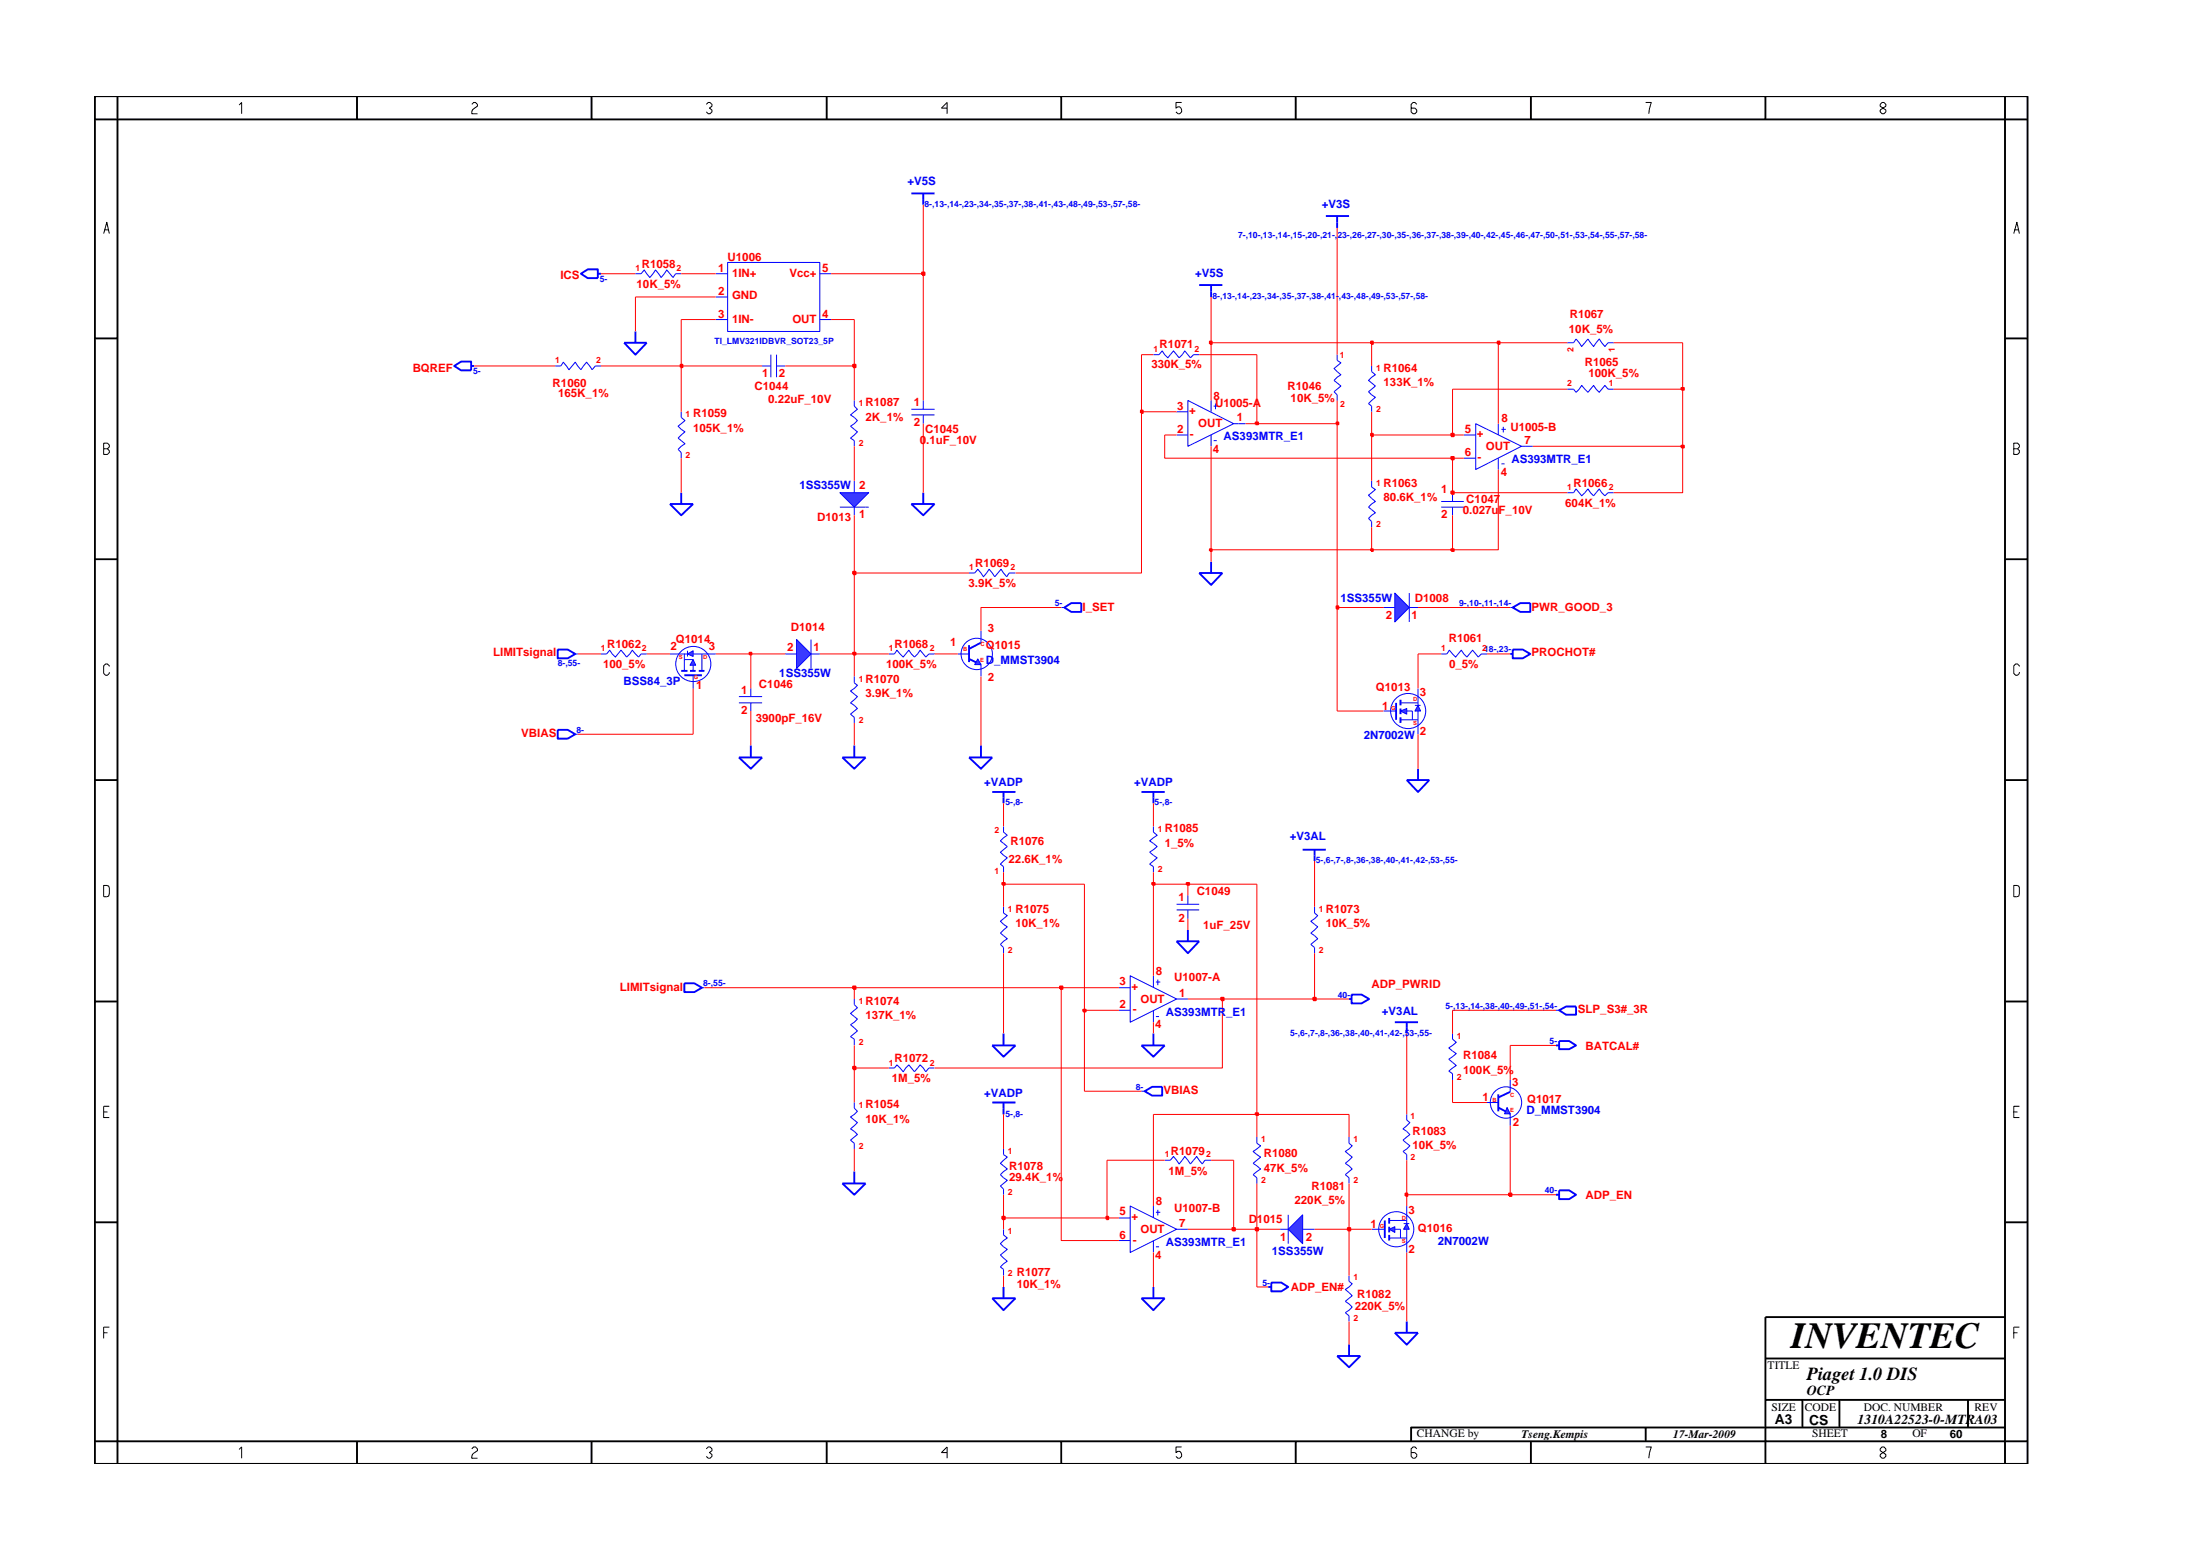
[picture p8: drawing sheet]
<svg xmlns="http://www.w3.org/2000/svg" width="297mm" height="210mm" viewBox="0 0 297 210" stroke-linecap="round" stroke-linejoin="round" font-family="sans-serif">
<g fill="none" stroke="#00f" stroke-width=".14">
<path d="M85.8 36.9h.8l.4-.5 .7 1.1 .8-1.1 .8 1.1 .7-1.1 .9 1.1 .3-.6h.8M180.5 47.9v.7l.5 .4-.9 .7 .9 .9-.9 .7 .9 .8-.9 .8 .4 .4v.7M211.6 66.5h.9l.3-.5 .8 .9 .8-.9 .8 .9 .7-.9 .8 .9 .4-.4h.8M81.1 88.3h.8l.4-.6 .8 1 .7-1 .8 1 .8-1 .8 1 .4-.4h.7M135.5 111.5v.8l.5 .4-.9 .8 .9 .7-.9 .8 .9 .8-.9 .8 .4 .4v.7M155.7 111.5v.8l.5 .4-1 .8 1 .7-1 .8 1 .8-1 .8 .5 .4v.7M151.1 136.3h1.5M151.1 133.3h1.5M152.6 131.7l6.3 3.1-6.3 3.2zM155.7 131.7v1.6M155.7 136.3v1.7M156.1 132.5h.6"/>
<path d="M156.1 137.2h.4M156.3 132.2v.8M158.9 134.8h1.5M120 144.1h.8l.3-.4 .8 .9 .8-.9 .8 .9 .7-.9 .8 .9 .4-.5h.8M154.1 147.3h.4M151.1 167.4h1.5M151.1 164.4h1.5M152.6 162.8l6.3 3.1-6.3 3.1zM155.7 162.8v1.6M155.7 167.4v1.6M156.1 163.6h.6M156.1 168.3h.4"/>
<path d="M156.3 163.3v.7M158.9 165.9h1.5M182.1 172.2v.7l.5 .4-1 .7 1 .9-1 .7 1 .8-1 .8 .5 .4v.7M185.2 165.9h1.8"/>
</g>
<path d="M123 26.1h3.2M124.7 26.1v1.5M161.9 77.3h3.1l-1.5 1.6zM163.5 75.8v1.5M203.9 88.3h.3M204.2 87.7h1.4l1 .6-1 .5h-1.4zM134 106.9h3.1M135.5 106.9v1.5M154.5 147.3l1.1-.6h1.3v1.2h-1.3zM210.1 141.1h.4M210.5 140.5h1.4l.9 .6-.9 .5h-1.4zM187 164.7v2.4" fill="none" stroke="#00f" stroke-width=".25"/>
<path d="M189.9 165.1l.4 .8h-.8z" fill="#3c3cc8"/>
<path d="M189.5 165.1h.8M189.9 165.1l.4 .8h-.8z" fill="none" stroke="#00f" stroke-width=".14"/>
<path d="M187.6 165.9l.7-.3v.7z" fill="#3c3cc8"/>
<g fill="none" stroke="#00f" stroke-width=".14">
<path d="M186.8 82h1.5M190.3 82h1.2M190.3 80v3.9M135.5 122.4v.8l.5 .4-.9 .7 .9 .8-.9 .8 .9 .8-.9 .8 .4 .4v.7M187.6 165.9l.7-.3v.7zM187.6 167.1h2.3M187.6 164.7h2.3M188.3 165.9h.8v1.2M189.9 162.8v2.3M189.9 165.9v3.1"/>
<circle cx="188.5" cy="165.9" r="2.37"/>
</g>
<path d="M113.7 159.7h3.2l-1.6 1.5zM115.3 158.1v1.6M187.6 164.4v.7M187.6 165.6v.7M187.6 166.7v.7" fill="none" stroke="#00f" stroke-width=".25"/>
<path d="M188.3 80l2 2-2 1.9z" fill="#3c3cc8"/>
<path d="M194.6 67.7h3M194.6 68.4h3M196.1 66.5v1.2M196.1 68.4v1.1M186.8 96h1.7M188.3 80l2 2-2 1.9z" fill="none" stroke="#00f" stroke-width=".14"/>
<path d="M188.5 94.9v2.2M130.8 102.2h3.2l-1.6 1.5zM132.4 100.6v1.6" fill="none" stroke="#00f" stroke-width=".25"/>
<path d="M191.5 95.2l.3 .8h-.8z" fill="#3c3cc8"/>
<path d="M191 95.2h.8M191.5 95.2l.3 .8h-.8z" fill="none" stroke="#00f" stroke-width=".14"/>
<path d="M189.1 96l.8-.4v.8z" fill="#3c3cc8"/>
<g fill="none" stroke="#00f" stroke-width=".14">
<path d="M106 88.3h1.6M109.5 88.3h1.2M109.5 86.3v3.9M189.1 96l.8-.4v.8zM189.1 97.1h2.4M189.1 94.9h2.4M189.9 96h.8v1.1M191.5 92.9v2.3M191.5 96v3.1"/>
<circle cx="190.1" cy="96" r="2.37"/>
</g>
<path d="M189.1 94.4v.8M189.1 95.6v.8M189.1 96.8v.8" fill="none" stroke="#00f" stroke-width=".25"/>
<path d="M107.6 86.3l1.9 2-1.9 1.9z" fill="#3c3cc8"/>
<path d="M77.7 99.1h.3M93.6 91.1v1.8M107.6 86.3l1.9 2-1.9 1.9zM210.1 136.3h.4" fill="none" stroke="#00f" stroke-width=".14"/>
<path d="M75.3 98.5h1.4l1 .6-1 .6h-1.4zM92.4 91.1h2.4M210.5 136.3l.9-.5h1.4v1.1h-1.4z" fill="none" stroke="#00f" stroke-width=".25"/>
<path d="M92.8 88.3l.8-.5v.8z" fill="#3c3cc8"/>
<path d="M92.8 88.3l.8-.5v.8zM92.8 87.8v.8" fill="none" stroke="#00f" stroke-width=".14"/>
<path d="M93.6 89l.3 .8h-.7z" fill="#3c3cc8"/>
<g fill="none" stroke="#00f" stroke-width=".14">
<path d="M113.4 68.4h3.9M115.3 64.9v1.6M115.3 68.4v1.1M90.5 88.3h2.3M92.4 89h1.2M92.4 88.3v2.2M93.6 89l.3 .8h-.7zM93.6 88.3h3M93.6 89.8v.7M94.8 88.3v2.2M143.3 82h.4M115.3 148.8v.7l.5 .5-1 .7 1 .8-1 .8 1 .8-1 .8 .5 .4v.8"/>
<path d="M135.5 165.9v.8l.5 .4-.9 .7 .9 .8-.9 .8 .9 .8-.9 .8 .4 .3v.9"/>
<circle cx="93.6" cy="89.6" r="2.37"/>
</g>
<path d="M92 90.5h.8M93.2 90.5h.7M94.3 90.5h.8M143.7 82l.9-.6h1.4v1.2h-1.4zM99.8 102.2h3.1l-1.5 1.5zM101.4 100.6v1.6M154.1 175.2h3.2l-1.6 1.6zM155.7 173.7v1.5" fill="none" stroke="#00f" stroke-width=".25"/>
<path d="M113.4 66.5h3.9l-2 1.9z" fill="#3c3cc8"/>
<g fill="none" stroke="#00f" stroke-width=".14">
<path d="M92 55.6v.7l.5 .5-.9 .7 .9 .8-.9 .8 .9 .8-.9 .7 .4 .5v.7M158.9 55.6h1.5M158.9 58.7h1.5M160.4 54l6.2 3.2-6.2 3zM163.5 54v1.6M163.5 58.7v1.5M163.9 54.8h.6M163.9 59.5h.4M164.1 54.5v.7M166.6 57.2h1.6M211.6 46.3h.9l.3-.6 .8 1.1 .8-1.1 .8 1.1 .7-1.1 .8 1.1 .4-.5h.8M113.4 66.5h3.9l-2 1.9z"/>
<path d="M185.2 64.9v.8l.5 .4-.9 .7 .9 .9-.9 .7 .9 .8-.9 .8 .4 .4v.7M115.3 134.8v.8l.5 .4-1 .8 1 .7-1 .8 1 .8-1 .8 .5 .3v.9M169.7 153.4v.9l.5 .3-1 .8 1 .8-1 .8 1 .8-1 .7 .5 .4v.8M172.8 165.9h1.1M173.9 163.9v3.9M175.9 165.9h1.6"/>
</g>
<g fill="none" stroke="#00f" stroke-width=".25">
<path d="M90.5 68h3.1l-1.6 1.5zM92 66.5v1.5M154.1 106.9h3.2M155.7 106.9v1.5M155.7 139.5v1.6M158.9 127h3l-1.5 1.6zM160.4 125.5v1.5M182.1 134.8h.4M182.5 134.2h1.3l1.1 .6-1.1 .6h-1.3zM134 148.8h3.1M135.5 148.8v1.6M154.1 141.1h3.2l-1.6 1.5z"/>
<path d="M188.3 179.9h3.2l-1.6 1.6zM189.9 178.3v1.6"/>
</g>
<path d="M175.9 163.9v3.9l-2-1.9z" fill="#3c3cc8"/>
<g fill="none" stroke="#00f" stroke-width=".14">
<path d="M96.6 36.9h1.6M98.2 35.4h12.5v9.3h-12.5zM110.7 36.9h1.5M96.6 43.1h1.6M96.6 40.1h1.6M102.9 49.4h1.2M104.1 47.9v3M104.8 49.4h1.2M104.8 47.9v3M110.7 43.1h1.5M115.3 54v.8l.5 .4-1 .8 1 .8-1 .7 1 .8-1 .8 .5 .4v.7M123 56h3.2"/>
<path d="M123 55.2h3.2M124.7 54v1.2M124.7 56v1.2M155.7 47.9h.8l.4-.5 .8 .9 .7-.9 .8 .9 .8-.9 .7 .9 .4-.4h.8M185.2 49.4v.8l.5 .4-.9 .7 .9 .8-.9 .8 .9 .7-.9 .9 .4 .3v.8M197.6 58.7h1.6M199.2 57.2l6.2 3-6.2 3.2zM202.3 57.2v1.5M202.7 57.9h.6M203 57.6v.8M211.6 52.5h.9l.3 .4 .8-.9 .8 .9 .8-.9 .7 .9 .8-.9 .4 .5h.8M130.8 77.3h.8l.4-.5 .8 1 .7-1 .8 1 .9-1 .7 1 .4-.5h.8"/>
<path d="M197.6 61.8h1.6M202.3 61.8v1.6M202.7 62.6h.4M205.4 60.2h1.6M77.7 88.3h.3M99.8 94.9h3.1M99.8 94h3.1M101.4 92.9v1.1M101.4 94.9v1.1M115.3 91.3v.8l.5 .4-1 .7 1 .8-1 .9 1 .7-1 .8 .5 .4v.8M120 88.3h.8l.3-.6 .8 1 .8-1 .8 1 .7-1 .8 1 .4-.4h.8M194.6 88.3h.8l.3-.6 .8 1 .8-1 .8 1 .7-1 .8 1 .4-.4h.8"/>
<path d="M94.8 133.3h.3M158.9 122h3M158.9 122.8h3M160.4 120.8v1.2M160.4 122.8v1.2M177.5 122.4v.8l.4 .4-.9 .7 .9 .8-.9 .8 .9 .8-.9 .8 .5 .4v.7M196.1 139.5v.7l.5 .5-1 .7 1 .8-1 .7 1 .9-1 .8 .5 .3v.8M135.5 155.1v.7l.5 .4-.9 .8 .9 .8-.9 .7 .9 .8-.9 .7 .4 .5v.7M189.9 150.4v.8l.5 .3-1 .8 1 .8-1 .8 1 .7-1 .8 .5 .4v.8M203.9 145.7v1.6M175.9 163.9v3.9l-2-1.9z"/>
<circle cx="203.3" cy="148.8" r="2.12"/>
</g>
<g fill="none" stroke="#00f" stroke-width=".25">
<path d="M78.4 36.9l1-.5h1.3v1.1h-1.3zM80.7 36.9h.4M161.9 38.5h3.1M163.5 38.5v1.6M179 29.2h3.1M180.5 29.2v1.6M61.3 49.4l1-.6h1.3v1.2h-1.3zM63.6 49.4h.4M84.3 46.3h3l-1.5 1.6zM85.8 44.7v1.6M123 68h3.2l-1.5 1.5zM124.7 66.5v1.5"/>
<path d="M75.3 87.7h1.4l1 .6-1 .5h-1.4zM113.7 102.2h3.2l-1.6 1.5zM115.3 100.6v1.6M189.9 105.3h3.1l-1.5 1.6zM191.5 103.7v1.6M92.4 132.7h1.4l1 .6-1 .6h-1.4zM135.5 139.5v1.6M188.3 138h3.2M189.9 138v1.5M134 141.1h3.1l-1.6 1.5zM202.3 147.7v2.3M202.3 149.5l1.6 .8"/>
<path d="M203.9 147.3l-1.6 .8M134 175.2h3.1l-1.6 1.6zM135.5 173.7v1.5M210.1 161.2h.4M210.5 160.6h1.4l.9 .6-.9 .6h-1.4zM180.5 183h3.2l-1.6 1.5zM182.1 181.5v1.5"/>
</g>
<path d="M203.5 149.5l.4 .8h-.8z" fill="#3c3cc8"/>
<g fill="none" stroke="#00f" stroke-width=".14">
<path d="M75 49.4h.7l.4-.5 .7 1 .9-1 .7 1 .8-1 .8 1 .4-.5h.7M132.4 85.1v1.6M200.8 148.8h1.5M203.5 149.5l.4 .8h-.8zM203.9 150.3v1.6"/>
<circle cx="131.9" cy="88.3" r="2.12"/>
</g>
<path d="M130.8 87.1v2.3M130.8 88.9l1.6 .8M132.4 86.7l-1.6 .9" fill="none" stroke="#00f" stroke-width=".25"/>
<path d="M132 88.9l.4 .8h-.8z" fill="#3c3cc8"/>
<path d="M129.3 88.3h1.5M132 88.9l.4 .8h-.8zM132.4 89.7v1.6M203.9 82h.3M157.3 156.6h.7l.4-.5 .8 1 .8-1 .7 1 .9-1 .7 1 .4-.5h.8M182.1 153.4v.9l.5 .3-1 .8 1 .8-1 .8 1 .8-1 .7 .5 .4v.8" fill="none" stroke="#00f" stroke-width=".14"/>
<path d="M204.2 82l1.1-.6h1.3v1.2h-1.3zM175.9 114.7h3.1M177.5 114.7v1.5M171.2 173.7h.4M171.6 173.1h1.4l.9 .6-.9 .6h-1.4z" fill="none" stroke="#00f" stroke-width=".25"/>
<path d="M143.3 133.3v34.1h7.8M135.5 164.4v1.5M135.5 172.2v1.5M155.7 169v4.7M160.4 165.9h6.2M169.7 165.9v7.8h1.5M182.1 165.9v6.3M182.1 178.3v3.2M189.9 169v9.3" fill="none" stroke="#f00" stroke-width=".14"/>
<path d="M166.4 165.7h.3v.4h-.3z" fill="#8e2323"/>
<path d="M166.4 165.7h.3v.4h-.3z" fill="none" stroke="#f00" stroke-width=".25"/>
<path d="M166.6 156.6v9.3h3.1" fill="none" stroke="#f00" stroke-width=".14"/>
<path d="M169.5 165.7h.4v.4h-.4z" fill="#8e2323"/>
<path d="M169.5 165.7h.4v.4h-.4z" fill="none" stroke="#f00" stroke-width=".25"/>
<path d="M169.7 159.7v6.2h3.1M177.5 165.9h4.6" fill="none" stroke="#f00" stroke-width=".14"/>
<path d="M182 165.7h.3v.4h-.3z" fill="#8e2323"/>
<path d="M182 165.7h.3v.4h-.3z" fill="none" stroke="#f00" stroke-width=".25"/>
<path d="M182.1 159.7v6.2h3.1" fill="none" stroke="#f00" stroke-width=".14"/>
<path d="M135.3 164.2h.4v.3h-.4z" fill="#8e2323"/>
<path d="M135.3 164.2h.4v.3h-.4z" fill="none" stroke="#f00" stroke-width=".25"/>
<path d="M135.5 161.2v3.2h14" fill="none" stroke="#f00" stroke-width=".14"/>
<path d="M149.4 164.2h.2v.3h-.2z" fill="#8e2323"/>
<path d="M149.4 164.2h.2v.3h-.2z" fill="none" stroke="#f00" stroke-width=".25"/>
<path d="M149.5 156.6v7.8h1.6M155.7 150.4v12.4M189.9 161.2v1.6" fill="none" stroke="#f00" stroke-width=".14"/>
<path d="M189.8 161.1h.2v.3h-.2z" fill="#8e2323"/>
<path d="M189.8 161.1h.2v.3h-.2z" fill="none" stroke="#f00" stroke-width=".25"/>
<path d="M189.9 156.6v4.6h14" fill="none" stroke="#f00" stroke-width=".14"/>
<path d="M203.7 161.1h.4v.3h-.4z" fill="#8e2323"/>
<path d="M203.7 161.1h.4v.3h-.4z" fill="none" stroke="#f00" stroke-width=".25"/>
<path d="M115.3 155.1v3M135.5 150.4v4.7M149.5 156.6h7.8M155.7 150.4h14v3M163.5 156.6h3.1M182.1 150.4v3M203.9 151.9v9.3h6.2" fill="none" stroke="#f00" stroke-width=".14"/>
<path d="M169.5 150.2h.4v.3h-.4z" fill="#8e2323"/>
<path d="M169.5 150.2h.4v.3h-.4z" fill="none" stroke="#f00" stroke-width=".25"/>
<path d="M169.7 119.3v31.1h12.4M146.4 136.3v11h7.7M189.9 139.5v10.9M115.3 144.1v4.7M196.1 145.7v3.1h4.7M203.9 141.1v4.6" fill="none" stroke="#f00" stroke-width=".14"/>
<path d="M115.2 144h.3v.3h-.3z" fill="#8e2323"/>
<path d="M115.2 144h.3v.3h-.3z" fill="none" stroke="#f00" stroke-width=".25"/>
<path d="M135.5 128.6v10.9M155.7 138v1.5M165 134.8v9.3h-38.8M196.1 136.3v3.2M115.3 141.1v3h4.7M203.9 141.1h6.2" fill="none" stroke="#f00" stroke-width=".14"/>
<path d="M146.2 136.3h.4v.2h-.4z" fill="#8e2323"/>
<path d="M146.2 136.3h.4v.2h-.4z" fill="none" stroke="#f00" stroke-width=".25"/>
<path d="M146.4 119.3v17h4.7M115.3 133.3v1.5M160.4 134.8h4.6M196.1 136.3h14" fill="none" stroke="#f00" stroke-width=".14"/>
<path d="M164.9 134.6h.3v.4h-.3z" fill="#8e2323"/>
<path d="M164.9 134.6h.3v.4h-.3z" fill="none" stroke="#f00" stroke-width=".25"/>
<path d="M165 134.8h12.5" fill="none" stroke="#f00" stroke-width=".14"/>
<path d="M177.3 134.6h.4v.4h-.4z" fill="#8e2323"/>
<path d="M177.3 134.6h.4v.4h-.4z" fill="none" stroke="#f00" stroke-width=".25"/>
<path d="M95.1 133.3h20.2M177.5 128.6v6.2h4.6" fill="none" stroke="#f00" stroke-width=".14"/>
<path d="M115.2 133.1h.3v.4h-.3z" fill="#8e2323"/>
<path d="M115.2 133.1h.3v.4h-.3z" fill="none" stroke="#f00" stroke-width=".25"/>
<path d="M115.3 133.3h28" fill="none" stroke="#f00" stroke-width=".14"/>
<path d="M143.1 133.1h.4v.4h-.4z" fill="#8e2323"/>
<path d="M143.1 133.1h.4v.4h-.4z" fill="none" stroke="#f00" stroke-width=".25"/>
<path d="M135.5 119.3v3.1M155.7 119.3v12.4M160.4 119.3v1.5M177.5 116.2v6.2M143.3 133.3h7.8M160.4 124v1.5" fill="none" stroke="#f00" stroke-width=".14"/>
<path d="M135.3 119.2h.4v.2h-.4z" fill="#8e2323"/>
<path d="M135.3 119.2h.4v.2h-.4z" fill="none" stroke="#f00" stroke-width=".25"/>
<path d="M135.5 117.7v1.6h10.9" fill="none" stroke="#f00" stroke-width=".14"/>
<path d="M155.6 119.2h.3v.2h-.3z" fill="#8e2323"/>
<path d="M155.6 119.2h.3v.2h-.3z" fill="none" stroke="#f00" stroke-width=".25"/>
<path d="M155.7 117.7v1.6h4.7" fill="none" stroke="#f00" stroke-width=".14"/>
<path d="M160.2 119.2h.4v.2h-.4z" fill="#8e2323"/>
<path d="M160.2 119.2h.4v.2h-.4z" fill="none" stroke="#f00" stroke-width=".25"/>
<g fill="none" stroke="#f00" stroke-width=".14">
<path d="M78 88.3h3.1M87.3 88.3h3.2M93.6 92.9v6.2h-15.6M96.6 88.3h4.8v4.6M101.4 96v4.6M115.3 88.3v3M115.3 97.6v3M132.4 91.3v9.3M180.5 82v14h6.3M191.5 88.3v4.6M191.5 99.1v4.6M135.5 108.4v3.1"/>
<path d="M155.7 108.4v3.1M160.4 119.3h9.3"/>
</g>
<path d="M101.2 88.1h.3v.2h-.3z" fill="#8e2323"/>
<path d="M101.2 88.1h.3v.2h-.3z" fill="none" stroke="#f00" stroke-width=".25"/>
<path d="M101.4 88.3h4.6M110.7 88.3h4.6" fill="none" stroke="#f00" stroke-width=".14"/>
<path d="M115.2 88.1h.3v.2h-.3z" fill="#8e2323"/>
<path d="M115.2 88.1h.3v.2h-.3z" fill="none" stroke="#f00" stroke-width=".25"/>
<path d="M115.3 77.3v11h4.7M126.2 88.3h3.1M143.3 82h-10.9v3.1M191.5 88.3h3.1M200.8 88.3h3.1" fill="none" stroke="#f00" stroke-width=".14"/>
<path d="M180.5 81.8h.2v.4h-.2z" fill="#8e2323"/>
<path d="M180.5 81.8h.2v.4h-.2z" fill="none" stroke="#f00" stroke-width=".25"/>
<path d="M180.5 57.2v24.8h6.3M191.5 82h12.4" fill="none" stroke="#f00" stroke-width=".14"/>
<path d="M115.2 77.2h.3v.3h-.3z" fill="#8e2323"/>
<path d="M115.2 77.2h.3v.3h-.3z" fill="none" stroke="#f00" stroke-width=".25"/>
<path d="M154.1 55.6v21.7h-17M115.3 69.5v7.8h15.5M163.5 74.2v1.6" fill="none" stroke="#f00" stroke-width=".14"/>
<path d="M163.4 74.1h.2v.3h-.2z" fill="#8e2323"/>
<path d="M163.4 74.1h.2v.3h-.2z" fill="none" stroke="#f00" stroke-width=".25"/>
<path d="M163.5 60.2v14h21.7" fill="none" stroke="#f00" stroke-width=".14"/>
<path d="M185.1 74.1h.3v.3h-.3z" fill="#8e2323"/>
<path d="M185.1 74.1h.3v.3h-.3z" fill="none" stroke="#f00" stroke-width=".25"/>
<path d="M185.2 71.1v3.1h10.9" fill="none" stroke="#f00" stroke-width=".14"/>
<path d="M195.9 74.1h.4v.3h-.4z" fill="#8e2323"/>
<path d="M195.9 74.1h.4v.3h-.4z" fill="none" stroke="#f00" stroke-width=".25"/>
<path d="M124.7 57.2v9.3M92 61.8v4.7M202.3 63.4v10.8h-6.2v-4.7" fill="none" stroke="#f00" stroke-width=".14"/>
<path d="M195.9 66.3h.4v.4h-.4z" fill="#8e2323"/>
<path d="M195.9 66.3h.4v.4h-.4z" fill="none" stroke="#f00" stroke-width=".25"/>
<path d="M157.3 58.7v3.1h38.8v4.7h15.5M185.2 58.7v6.2M115.3 60.2v4.7M227.2 60.2v6.3h-9.3" fill="none" stroke="#f00" stroke-width=".14"/>
<path d="M195.9 61.7h.4v.3h-.4z" fill="#8e2323"/>
<path d="M195.9 61.7h.4v.3h-.4z" fill="none" stroke="#f00" stroke-width=".25"/>
<path d="M196.1 61.8h1.5M207 60.2h20.2" fill="none" stroke="#f00" stroke-width=".14"/>
<path d="M227 60.1h.4v.3h-.4z" fill="#8e2323"/>
<path d="M227 60.1h.4v.3h-.4z" fill="none" stroke="#f00" stroke-width=".25"/>
<path d="M157.3 58.7h1.6M227.2 52.5v7.7" fill="none" stroke="#f00" stroke-width=".14"/>
<path d="M185.1 58.5h.3v.4h-.3z" fill="#8e2323"/>
<path d="M185.1 58.5h.3v.4h-.3z" fill="none" stroke="#f00" stroke-width=".25"/>
<path d="M185.2 55.6v3.1h10.9" fill="none" stroke="#f00" stroke-width=".14"/>
<path d="M195.9 58.5h.4v.4h-.4z" fill="#8e2323"/>
<path d="M195.9 58.5h.4v.4h-.4z" fill="none" stroke="#f00" stroke-width=".25"/>
<path d="M168.2 57.2h1.5M196.1 52.5v6.2h1.5" fill="none" stroke="#f00" stroke-width=".14"/>
<path d="M169.5 57h.4v.3h-.4z" fill="#8e2323"/>
<path d="M169.5 57h.4v.3h-.4z" fill="none" stroke="#f00" stroke-width=".25"/>
<path d="M169.7 47.9v9.3h10.8" fill="none" stroke="#f00" stroke-width=".14"/>
<path d="M180.5 57h.2v.3h-.2z" fill="#8e2323"/>
<path d="M180.5 57h.2v.3h-.2z" fill="none" stroke="#f00" stroke-width=".25"/>
<path d="M92 49.4v6.2M180.5 54v3.2M202.3 46.3v10.9" fill="none" stroke="#f00" stroke-width=".14"/>
<path d="M154 55.4h.3v.3h-.3z" fill="#8e2323"/>
<path d="M154 55.4h.3v.3h-.3z" fill="none" stroke="#f00" stroke-width=".25"/>
<path d="M124.7 36.9v17.1M115.3 49.4v4.6M154.1 47.9v7.7h4.8M163.5 46.3v7.7M196.1 52.5h15.5M217.9 52.5h9.3" fill="none" stroke="#f00" stroke-width=".14"/>
<path d="M227 52.4h.4v.2h-.4z" fill="#8e2323"/>
<path d="M227 52.4h.4v.2h-.4z" fill="none" stroke="#f00" stroke-width=".25"/>
<path d="M64 49.4h11M81.1 49.4h10.9M227.2 46.3v6.2" fill="none" stroke="#f00" stroke-width=".14"/>
<path d="M91.9 49.2h.2v.4h-.2z" fill="#8e2323"/>
<path d="M91.9 49.2h.2v.4h-.2z" fill="none" stroke="#f00" stroke-width=".25"/>
<path d="M92 43.1v6.3h10.9M106 49.4h9.3" fill="none" stroke="#f00" stroke-width=".14"/>
<path d="M115.2 49.2h.3v.4h-.3z" fill="#8e2323"/>
<path d="M115.2 49.2h.3v.4h-.3z" fill="none" stroke="#f00" stroke-width=".25"/>
<path d="M180.5 30.8v17.1M115.3 43.1v6.3M154.1 47.9h1.6M161.9 47.9h7.8M185.2 46.3v3.1" fill="none" stroke="#f00" stroke-width=".14"/>
<path d="M163.4 46.1h.2v.3h-.2z" fill="#8e2323"/>
<path d="M163.4 46.1h.2v.3h-.2z" fill="none" stroke="#f00" stroke-width=".25"/>
<path d="M163.5 40.1v6.2h21.7" fill="none" stroke="#f00" stroke-width=".14"/>
<path d="M185.1 46.1h.3v.3h-.3z" fill="#8e2323"/>
<path d="M185.1 46.1h.3v.3h-.3z" fill="none" stroke="#f00" stroke-width=".25"/>
<path d="M185.2 46.3h17.1" fill="none" stroke="#f00" stroke-width=".14"/>
<path d="M202.2 46.1h.3v.3h-.3z" fill="#8e2323"/>
<path d="M202.2 46.1h.3v.3h-.3z" fill="none" stroke="#f00" stroke-width=".25"/>
<path d="M81.1 36.9h4.7M92 36.9h4.6M112.2 36.9h12.5M92 43.1h4.6M96.6 40.1h-10.8v4.6M112.2 43.1h3.1M202.3 46.3h9.3M217.9 46.3h9.3" fill="none" stroke="#f00" stroke-width=".14"/>
<path d="M124.5 36.8h.3v.3h-.3z" fill="#8e2323"/>
<path d="M124.5 36.8h.3v.3h-.3z" fill="none" stroke="#f00" stroke-width=".25"/>
<path d="M124.7 27.6v9.3" fill="none" stroke="#f00" stroke-width=".14"/>
<g fill="none" stroke="#000" stroke-width=".25">
<path d="M12.8 13h261v184.6h-261zM15.9 13v184.6M48.2 13v3.1M79.9 13v3.1M111.6 13v3.1M143.3 13v3.1M174.9 13v3.1M206.7 13v3.1M238.4 13v3.1M270.7 13v184.6M273.8 16.1h-261M12.8 45.7h3.1"/>
<path d="M270.7 45.7h3.1M12.8 75.5h3.1M270.7 75.5h3.1M12.8 105.3h3.1M270.7 105.3h3.1M12.8 135.2h3.1M270.7 135.2h3.1M12.8 165h3.1M270.7 177.7h-32.3v19.9M270.7 165h3.1M48.2 194.5v3.1M79.9 194.5v3.1"/>
<path d="M111.6 194.5v3.1M143.3 194.5v3.1M174.9 194.5v3.1M206.7 194.5v3.1M222.2 192.6v1.9M238.4 183.3h32.3M238.4 188.9h32.3M243.4 188.9v3.7M248.4 188.9v3.7M265.7 188.9v3.7M270.7 192.6h-80.2v1.9M273.8 194.5h-261"/>
</g>
<g fill="none" stroke="#000" stroke-width=".14">
<path d="M32.3 14.2l.3-.4v1.6M63.7 14.1l.3-.3h.2l.3 .3v.2l-.5 .4-.3 .4v.3h.8M95.4 14.1l.2-.3h.3l.2 .3v.2l-.3 .3 .3 .2v.3l-.2 .3h-.3l-.2-.3M127.9 14.6h-.8l.8-.8v1.6M159.5 13.8h-.7v.8l.2-.2a.5 .5 0 0 1 .5 .7l-.2 .3h-.3l-.2-.3M191.3 14.1l-.3-.3h-.2l-.3 .3v1l.3 .3h.2l.3-.3v-.3l-.3-.2h-.5M222.2 13.8h.8l-.4 1.6M253.9 14.1l.2-.3h.3l.2 .3v.2l-.7 .5v.3l.2 .3h.3l.2-.3v-.3l-.7-.5zM14 31.5l.4-1.5 .4 1.5M14.1 31h.6M271.9 31.5l.4-1.5 .4 1.5M272 31h.6"/>
<path d="M14 59.8h.5l.3 .3v.2l-.3 .3 .3 .2v.3l-.3 .2h-.5zM271.9 59.8h.5l.3 .3v.2l-.3 .3 .3 .2v.3l-.3 .2h-.5zM14 60.6h.5M271.9 60.6h.5M14.8 89.9l-.3-.3h-.2l-.3 .3v1l.3 .2h.2l.3-.2v-.2M272.7 89.9l-.3-.3h-.3l-.2 .3v1l.2 .2h.3l.3-.2v-.2M14 119.5l.7 .1 .1 .2-.1 1.1-.7 .1zM271.9 119.5l.7 .1 .1 .2-.1 1.1-.7 .1zM14 150.1h.5M14.8 149.3h-.8v1.5h.8M271.9 150.1h.5M272.7 149.3h-.8v1.5h.8"/>
<path d="M14 179.9h.5M14.8 179.1h-.8v1.5M271.9 179.9h.5M272.7 179.1h-.8v1.5M32.3 195.6l.3-.3v1.5M63.7 195.5l.3-.2h.2l.3 .2v.3l-.5 .3-.3 .4v.3h.8M95.4 195.5l.2-.2h.3l.2 .2v.3l-.3 .2 .3 .3v.2l-.2 .3h-.3l-.2-.3M127.9 196h-.8l.8-.7v1.5M159.5 195.3h-.7v.7l.2-.1a.5 .5 0 0 1 .5 .6l-.2 .3h-.3l-.2-.3M191.3 195.5l-.3-.2h-.2l-.3 .2v1l.3 .3h.2l.3-.3v-.2l-.3-.3h-.5M222.2 195.3h.8l-.4 1.5M254.1 195.3l-.2 .2v.3l.7 .5v.2l-.2 .3h-.3l-.2-.3v-.2l.7-.5v-.3l-.2-.2z"/>
</g>
<text font-size="5" x="241.8" y="182">INVENTEC</text>
<text font-size="2.5" x="244" y="186.3">Piaget 1.0 DIS</text>
<g font-size="1.9">
<text x="244" y="188.2">OCP</text>
<text x="239.6" y="192.2">A3</text>
<text x="244.3" y="192.3">CS</text>
<text x="250.8" y="192.2">1310A22523-0-MTRA03</text>
</g>
<g font-size="1.6" fill="#00f">
<text x="122.5" y="24.9">+V5S</text>
<text x="178.5" y="28">+V3S</text>
<text x="161.4" y="37.4">+V5S</text>
<text x="165.2" y="59.4">AS393MTR_E1</text>
<text x="204.1" y="62.5">AS393MTR_E1</text>
<text x="107.9" y="66">1SS355W 2</text>
<text x="181" y="81.2">1SS355W</text>
<text x="133.1" y="89.6">D_MMST3904</text>
<text x="84.2" y="92.5">BSS84_3P</text>
<text x="105.2" y="91.3">1SS355W</text>
<text x="184.1" y="99.8">2N7002W</text>
<text x="132.9" y="106.1">+VADP</text>
<text x="153.1" y="106.1">+VADP</text>
<text x="174.1" y="113.3">+V3AL</text>
<text x="157.4" y="137.1">AS393MTR_E1</text>
<text x="186.6" y="136.9">+V3AL</text>
<text x="132.9" y="148">+VADP</text>
<text x="206.1" y="150.3">D_MMST3904</text>
<text x="157.4" y="168.2">AS393MTR_E1</text>
<text x="171.7" y="169.3">1SS355W</text>
<text x="194.1" y="168">2N7002W</text>
</g>
<g font-size="1.6" fill="#f00">
<text x="98.2" y="35.2">U1006</text>
<text x="75.7" y="37.7">ICS</text>
<text x="85.9" y="38.9">10K_5%</text>
<text x="86.6" y="36.2">R1058</text>
<text x="97" y="36.8">1</text>
<text x="97" y="39.8">2</text>
<text x="98.8" y="37.4">1IN+</text>
<text x="98.8" y="40.4">GND</text>
<text x="106.6" y="37.4">Vcc+</text>
<text x="111" y="36.8">5</text>
<text x="97" y="43">3</text>
<text x="98.8" y="43.5">1IN-</text>
<text x="107" y="43.5">OUT</text>
<text x="111" y="43">4</text>
<text x="156.6" y="47">R1071</text>
<text x="211.8" y="44.9">10K_5%</text>
<text x="211.9" y="42.9">R1067</text>
<text x="55.7" y="50.1">BQREF</text>
<text x="74.6" y="52.2">R1060</text>
<text x="75.4" y="53.6">165K_1%</text>
<text x="101.9" y="52.7">C1044</text>
<text x="102.9" y="50.9">1</text>
<text x="105.2" y="50.9">2</text>
<text x="155.5" y="49.7">330K_5%</text>
<text x="163.9" y="54">8</text>
<text x="173.8" y="52.7">R1046</text>
<text x="186.8" y="50.2">R1064</text>
<text x="186.8" y="52.1">133K_1%</text>
<text x="214" y="49.4">R1065</text>
<text x="214.5" y="50.9">100K_5%</text>
<text x="93.6" y="58.3">105K_1%</text>
<text x="93.6" y="56.3">R1059</text>
<text x="103.7" y="54.4">0.22uF_10V</text>
<text x="116.9" y="54.8">R1087</text>
<text x="116.9" y="56.8">2K_1%</text>
<text x="123.4" y="54.8">1</text>
<text x="123.4" y="57.5">2</text>
<text x="124.2" y="59.9">0.1uF_10V</text>
<text x="124.9" y="58.4">C1045</text>
<text x="158.9" y="55.3">3</text>
<text x="158.9" y="58.4">2</text>
<text x="160.6" y="55.9">+</text>
<text x="160.6" y="59.1">-</text>
<text x="161.8" y="57.6">OUT</text>
<text x="164.1" y="54.9">U1005-A</text>
<text x="167" y="56.8">1</text>
<text x="174.3" y="54.3">10K_5%</text>
<text x="197.8" y="58.4">5</text>
<text x="199.4" y="59">+</text>
<text x="202.7" y="57">8</text>
<text x="203.9" y="58.1">U1005-B</text>
<text x="205.9" y="60">7</text>
<text x="163.8" y="61.2">4</text>
<text x="186.8" y="65.7">R1063</text>
<text x="197.8" y="61.5">6</text>
<text x="199.5" y="62.2">-</text>
<text x="200.6" y="60.7">OUT</text>
<text x="202.6" y="64.2">4</text>
<text x="212.5" y="65.7">R1066</text>
<text x="110.3" y="70.4">D1013</text>
<text x="116" y="69.9">1</text>
<text x="186.8" y="67.7">80.6K_1%</text>
<text x="194.6" y="66.6">1</text>
<text x="194.6" y="69.9">2</text>
<text x="197.5" y="69.4">0.027uF_10V</text>
<text x="198" y="67.9">C1047</text>
<text x="211.3" y="68.4">604K_1%</text>
<text x="131.7" y="76.6">R1069</text>
<text x="130.8" y="79.3">3.9K_5%</text>
<text x="146.2" y="82.4">I_SET</text>
<text x="187.1" y="83.6">2</text>
<text x="190.6" y="83.6">1</text>
<text x="191" y="81.2">D1008</text>
<text x="206.8" y="82.4">PWR_GOOD_3</text>
<text x="66.6" y="88.6">LIMITsignal</text>
<text x="82" y="87.4">R1062</text>
<text x="90.5" y="87.7">2</text>
<text x="91.3" y="86.7">Q1014</text>
<text x="95.7" y="87.7">3</text>
<text x="106.3" y="87.8">2</text>
<text x="106.8" y="85.1">D1014</text>
<text x="109.8" y="87.8">1</text>
<text x="120.8" y="87.4">R1068</text>
<text x="128.3" y="87.2">1</text>
<text x="133.1" y="87.6">Q1015</text>
<text x="133.4" y="85.3">3</text>
<text x="195.6" y="86.6">R1061</text>
<text x="206.8" y="88.6">PROCHOT#</text>
<text x="81.4" y="90.2">100_5%</text>
<text x="94" y="93">1</text>
<text x="100.1" y="93.7">1</text>
<text x="102.5" y="92.9">C1046</text>
<text x="116.9" y="94">3.9K_1%</text>
<text x="116.9" y="92.1">R1070</text>
<text x="119.6" y="90.2">100K_5%</text>
<text x="133.4" y="91.9">2</text>
<text x="185.8" y="93.2">Q1013</text>
<text x="186.6" y="95.8">1</text>
<text x="191.7" y="93.9">3</text>
<text x="195.7" y="90.2">0_5%</text>
<text x="70.4" y="99.5">VBIAS</text>
<text x="100.1" y="96.4">2</text>
<text x="102" y="97.4">3900pF_16V</text>
<text x="191.7" y="99.2">2</text>
<text x="157.3" y="112.3">R1085</text>
<text x="136.2" y="116.4">22.6K_1%</text>
<text x="136.4" y="114.1">R1076</text>
<text x="157.3" y="114.2">1_5%</text>
<text x="137.1" y="123.2">R1075</text>
<text x="137.1" y="125.1">10K_1%</text>
<text x="159.1" y="121.6">1</text>
<text x="159.1" y="124.4">2</text>
<text x="161.6" y="120.8">C1049</text>
<text x="162.4" y="125.3">1uF_25V</text>
<text x="179" y="125.1">10K_5%</text>
<text x="179" y="123.2">R1073</text>
<text x="156.1" y="131.6">8</text>
<text x="83.7" y="133.7">LIMITsignal</text>
<text x="116.9" y="135.6">R1074</text>
<text x="116.9" y="137.5">137K_1%</text>
<text x="151.1" y="133">3</text>
<text x="151.1" y="136.1">2</text>
<text x="152.8" y="133.5">+</text>
<text x="152.9" y="136.8">-</text>
<text x="154" y="135.3">OUT</text>
<text x="158.5" y="132.4">U1007-A</text>
<text x="159.2" y="134.6">1</text>
<text x="185.2" y="133.4">ADP_PWRID</text>
<text x="213" y="136.8">SLP_S3#_3R</text>
<text x="120.8" y="143.4">R1072</text>
<text x="156" y="138.8">4</text>
<text x="197.6" y="142.9">R1084</text>
<text x="214.1" y="141.7">BATCAL#</text>
<text x="116.9" y="149.5">R1054</text>
<text x="120.4" y="146.1">1M_5%</text>
<text x="157.1" y="147.7">VBIAS</text>
<text x="197.6" y="144.9">100K_5%</text>
<text x="200.2" y="148.5">1</text>
<text x="204.2" y="146.6">3</text>
<text x="206.2" y="148.8">Q1017</text>
<text x="116.9" y="151.5">10K_1%</text>
<text x="158.1" y="155.8">R1079</text>
<text x="190.7" y="153.1">R1083</text>
<text x="190.7" y="155.1">10K_5%</text>
<text x="204.2" y="152">2</text>
<text x="136.3" y="159.4">29.4K_1%</text>
<text x="136.3" y="157.8">R1078</text>
<text x="157.8" y="158.5">1M_5%</text>
<text x="170.6" y="158.1">47K_5%</text>
<text x="170.6" y="156.2">R1080</text>
<text x="177.1" y="160.6">R1081</text>
<text x="214.1" y="161.8">ADP_EN</text>
<text x="151.1" y="164">5</text>
<text x="151.1" y="167.2">6</text>
<text x="152.8" y="164.6">+</text>
<text x="152.9" y="167.8">-</text>
<text x="154" y="166.4">OUT</text>
<text x="156.1" y="162.7">8</text>
<text x="158.5" y="163.5">U1007-B</text>
<text x="159.2" y="165.6">7</text>
<text x="168.6" y="165.1">D1015</text>
<text x="172.8" y="167.4">1</text>
<text x="174.8" y="162.4">220K_5%</text>
<text x="176.3" y="167.4">2</text>
<text x="185" y="165.7">1</text>
<text x="190.2" y="163.9">3</text>
<text x="191.5" y="166.3">Q1016</text>
<text x="137.3" y="173.8">10K_1%</text>
<text x="137.3" y="172.2">R1077</text>
<text x="156" y="169.9">4</text>
<text x="190.2" y="169.1">2</text>
<text x="174.3" y="174.3">ADP_EN#</text>
<text x="182.9" y="176.8">220K_5%</text>
<text x="183.2" y="175.1">R1082</text>
</g>
<g font-size="1.6">
<text x="238.7" y="184.8">TITLE</text>
<text x="239.2" y="190.4">SIZE</text>
<text x="243.7" y="190.4">CODE</text>
<text x="251.6" y="190.4">DOC. NUMBER</text>
<text x="266.6" y="190.4">REV</text>
<text x="191.3" y="193.9">CHANGE by</text>
<text x="205.4" y="194.1">Tseng.Kempis</text>
<text x="225.9" y="194.1">17-Mar-2009</text>
<text x="244.7" y="193.9">SHEET</text>
<text x="253.9" y="194.1">8</text>
<text x="258.2" y="193.9">OF</text>
<text x="263.3" y="194.1">60</text>
</g>
<g font-size="1.2" fill="#00f">
<text x="124.8" y="27.9">8-,13-,14-,23-,34-,35-,37-,38-,41-,43-,48-,49-,53-,57-,58-</text>
<text x="167.2" y="32.1">7-,10-,13-,14-,15-,20-,21-,23-,26-,27-,30-,35-,36-,37-,38-,39-,40-,42-,45-,46-,47-,50-,51-,53-,54-,55-,57-,58-</text>
<text x="81" y="38">5-</text>
<text x="163.7" y="40.4">8-,13-,14-,23-,34-,35-,37-,38-,41-,43-,48-,49-,53-,57-,58-</text>
<text x="96.5" y="46.4">TI_LMV321IDBVR_SOT23_5P</text>
<text x="63.9" y="50.4">5-</text>
<text x="142.4" y="81.8">5-</text>
<text x="197" y="81.8">9-,10-,11-,14-</text>
<text x="75.3" y="89.9">8-,55-</text>
<text x="77.8" y="98.9">8-</text>
<text x="135.7" y="108.7">5-,8-</text>
<text x="155.9" y="108.7">5-,8-</text>
<text x="177.7" y="116.5">5-,6-,7-,8-,36-,38-,40-,41-,42-,53-,55-</text>
<text x="94.9" y="133.1">8-,55-</text>
<text x="180.6" y="134.6">40-</text>
<text x="195.2" y="136.2">5-,13-,14-,38-,40-,49-,51-,54-</text>
<text x="174.2" y="139.8">5-,6-,7-,8-,36-,38-,40-,41-,42-,53-,55-</text>
<text x="209.2" y="140.8">5-</text>
<text x="153.3" y="147.1">8-</text>
<text x="135.7" y="150.7">5-,8-</text>
<text x="208.6" y="161.1">40-</text>
<text x="170.4" y="173.5">5-</text>
</g>
<g font-size="1.2" fill="#f00">
<text x="85.8" y="36.6">1</text>
<text x="91.3" y="36.6">2</text>
<text x="155.7" y="47.4">1</text>
<text x="161.3" y="47.4">2</text>
<text x="212.5" y="47.5" transform="rotate(-90 212.5 47.5)">2</text>
<text x="218" y="47.5" transform="rotate(-90 218 47.5)">1</text>
<text x="75" y="49">1</text>
<text x="80.5" y="49">2</text>
<text x="180.9" y="48.3">1</text>
<text x="185.8" y="50.1">1</text>
<text x="211.6" y="52.1">2</text>
<text x="217.2" y="52.1">1</text>
<text x="92.6" y="56.3">1</text>
<text x="115.9" y="54.8">1</text>
<text x="181" y="54.9">2</text>
<text x="185.8" y="55.6">2</text>
<text x="92.6" y="61.8">2</text>
<text x="115.9" y="60.2">2</text>
<text x="185.8" y="65.6">1</text>
<text x="185.8" y="71.1">2</text>
<text x="211.6" y="66.1">1</text>
<text x="217.2" y="66.1">2</text>
<text x="130.8" y="77">1</text>
<text x="136.5" y="77">2</text>
<text x="81.1" y="87.8">1</text>
<text x="86.7" y="87.8">2</text>
<text x="120" y="87.8">1</text>
<text x="125.5" y="87.8">2</text>
<text x="194.6" y="87.8">1</text>
<text x="200.1" y="87.8">218-,23-</text>
<text x="115.9" y="92">1</text>
<text x="115.9" y="97.6">2</text>
<text x="134.3" y="112.4">2</text>
<text x="156.3" y="112.2">1</text>
<text x="134.3" y="118">1</text>
<text x="156.3" y="117.7">2</text>
<text x="136.1" y="123.1">1</text>
<text x="178.1" y="123.1">1</text>
<text x="136.1" y="128.6">2</text>
<text x="178.1" y="128.6">2</text>
<text x="115.9" y="135.5">1</text>
<text x="115.9" y="141.1">2</text>
<text x="120" y="143.8">1</text>
<text x="125.5" y="143.8">2</text>
<text x="196.7" y="140.2">1</text>
<text x="115.9" y="149.5">1</text>
<text x="196.7" y="145.7">2</text>
<text x="115.9" y="155.1">2</text>
<text x="136.1" y="155.7">1</text>
<text x="170.3" y="154.2">1</text>
<text x="182.7" y="154.2">1</text>
<text x="190.4" y="151">1</text>
<text x="136.1" y="161.2">2</text>
<text x="157.3" y="156.2">1</text>
<text x="162.9" y="156.2">2</text>
<text x="170.3" y="159.7">2</text>
<text x="182.7" y="159.7">2</text>
<text x="190.4" y="156.6">2</text>
<text x="136.1" y="166.6">1</text>
<text x="136.1" y="172.2">2</text>
<text x="182.7" y="172.8">1</text>
<text x="182.7" y="178.3">2</text>
</g>
<g font-size=".8" fill="#f00">
<text x="91.6" y="88.9">S</text>
<text x="94.9" y="88.9">D</text>
<text x="130" y="87.9">B</text>
<text x="132.4" y="89.4">E</text>
<text x="132.4" y="87.2">C</text>
<text x="93.7" y="91.7">G</text>
<text x="187.8" y="95.8">G</text>
<text x="190.8" y="94.6">D</text>
<text x="190.8" y="97.9">S</text>
<text x="201.5" y="148.7">B</text>
<text x="203.9" y="148">C</text>
<text x="203.9" y="150.1">E</text>
<text x="186.3" y="165.7">G</text>
<text x="189.3" y="167.7">S</text>
<text x="189.3" y="164.6">D</text>
</g>
</svg>
